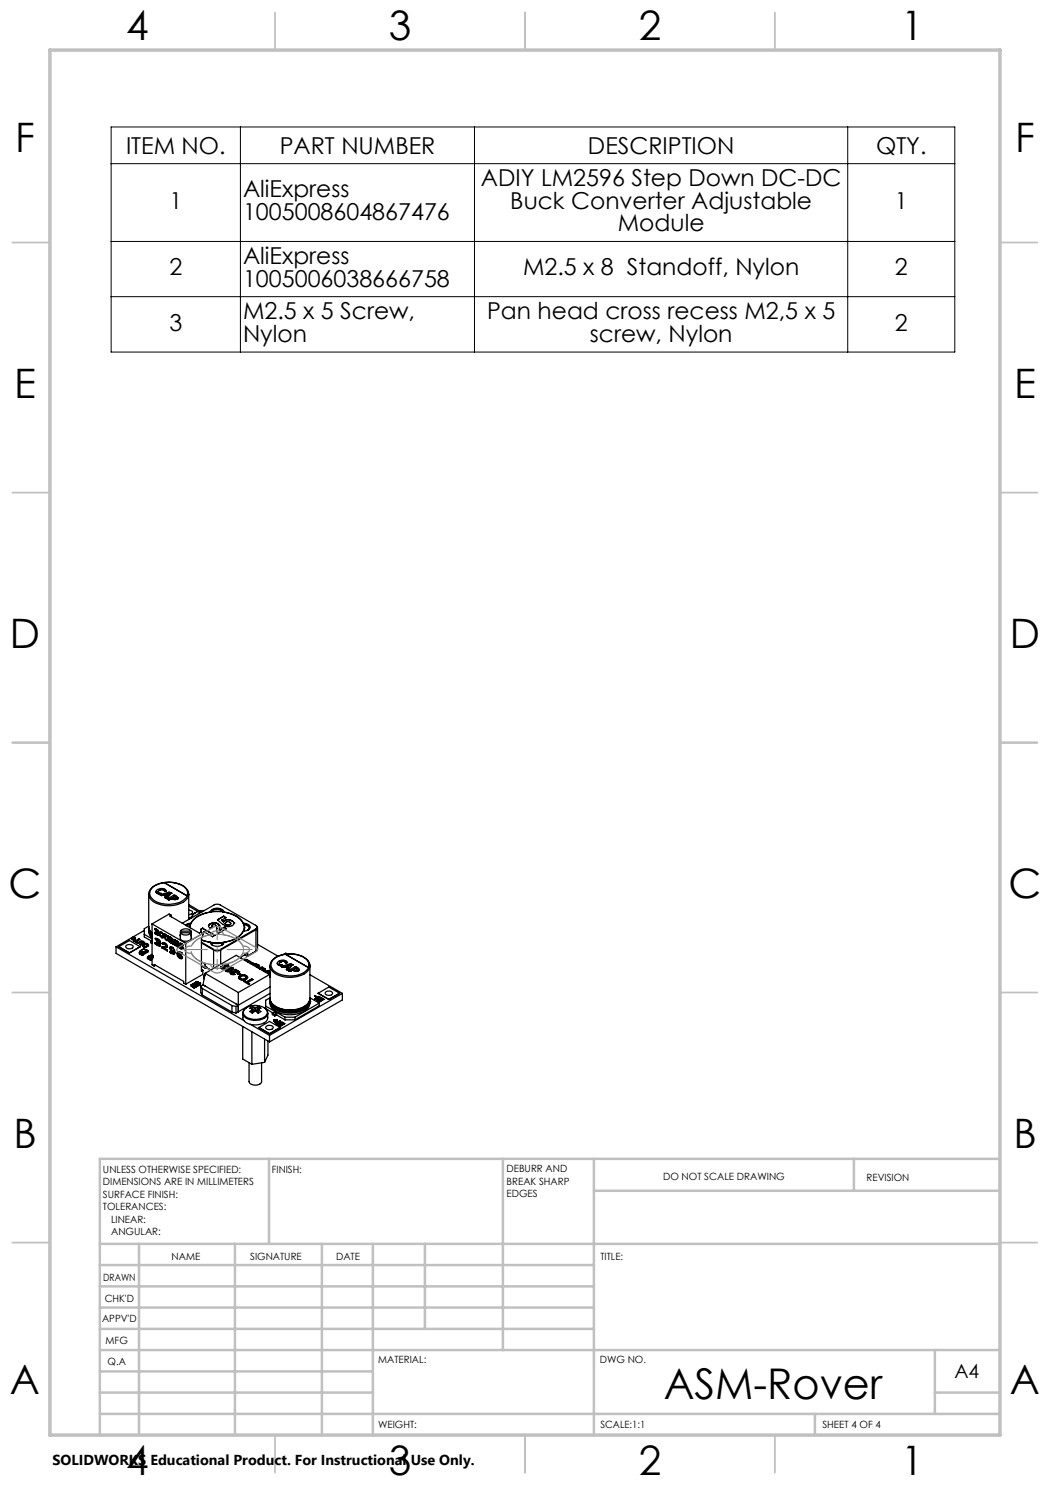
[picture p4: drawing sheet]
<svg xmlns="http://www.w3.org/2000/svg" width="210mm" height="297mm" viewBox="0 0 210 297" stroke-linecap="round" stroke-linejoin="round" font-family="sans-serif">
<g fill="none" stroke="#000" stroke-width=".25">
<path d="M29.7 178.8v6.7l.2 .5 .5 .6M30.6 177.3a5.7 5.7 0 0 1 6.6 .3 1.61 1.61 0 0 1-.3 2.7 5.9 5.9 0 0 1-6.6-.3 1.65 1.65 0 0 1 .3-2.7zM31.2 178.4l.3 .3M31.5 178.7l.6 .1M31.5 178.7h.1M31.5 178.7h.6M31.6 178.4l.6 .3M31.9 178.1l-.3 .3M31.9 178.1h.1M32 179h.1M32.1 179l.2 .1M32.1 179h.1"/>
<path d="M32.1 178.7v.1M32.2 178.7l-.1 .1M32.2 178.7h-.1M32.2 178.7h.1M32.3 179.1h.1M32.7 179h.1M32.7 179l-.4 .1M32.7 179l.5 .3-.2 .2M32.7 178l-.5-.1-.3 .2M32.7 178l.2 .3M32.7 178h.1M32.8 176.5a3.1 3.1 0 0 0-2.8 2 2.47 2.47 0 0 0 2.2 2.2 5.3 5.3 0 0 0 5.1-1.2l.1-.3"/>
<path d="M32.8 176.5a5 5 0 0 1 4.5 1.3l.2 .5-.1 .9M32.8 176.5h.1M32.8 176.5l4.6 2.7M32.9 178.3h.1M33 179.5h.1M33 179.5l.2 .1M33.1 178.2l-.2 .1M33.1 178.2l.1-.1a1.31 1.31 0 0 0-2 .2M33.1 178.2h.1M33.2 178.1l-.1 .1M33.2 179.6h.2M33.2 179.6h.1"/>
<path d="M33.4 179.6h.1M33.5 179.8l.1 .1M33.5 179.8l1.4-.8 .7 .5-.2 .3M33.6 179.9h.2M33.6 179.9h.1M33.8 178.7l-.8 .2M33.8 179.9h.1M33.8 178.6h.1M33.8 178.6l-.8 .3M33.8 178.6l-.4 .5-.4-.2M33.8 178.6v.1M34.2 178.7l-.4-.3-1.8 .5 .1 .1"/>
<path d="M34.2 178.7h.1M34.2 178.7l-.8 .9M34.2 178.6h.1M34.2 178.6v.1M34.3 179.7l-.5 .2M34.3 179.7l.1 .1M34.4 179.8l.4 .1 .6-.1M34.4 179.7v.1M34.9 179.3l-.4 .3 .4 .1 .3-.2M34.9 179.3h.1M34.9 179.3h.2M35.1 179.3l.1 .2"/>
<path d="M35.1 179.3h.1M35.4 179.8h.1M35.6 179.6l-.2 .2M37.4 179.2h.1M37.5 178.6l-.1 .6M37.7 178.8v5.1M23.2 189.4v1.3l30.7 17.7M23.2 189.4l25.6 14.7M23.8 189.4l2.1 1.2M23.8 189.3l2.1 1.3M23.8 189.3l2.1-1.2 2.1 1.2M23.8 189.3v.1"/>
<path d="M25.2 189.1a.87 .87 0 0 1 1.4 .3 .87 .87 0 0 1-1.4-.2zM25.9 190.6h.1M26.4 187.6l.2 .1M26.4 187.8l.1 .1M26.4 187.5l.2 .1-.2 .2M26.4 187.5h.7M26.4 187.5v.1M26.4 187.8h.1M26.5 187.9h.1M26.7 188.1l.6 .4M26.7 187.7l-.2 .2M26.7 187.7l.3 .2"/>
<path d="M27.1 187.8l-.1 .1M27.1 187.6l-.2 .1 .2 .1M27.1 187.5v.1M27.1 187.8h.1M27.2 188.3l.3 .1M27.3 188.5h.1M27.4 188.6l.5-.3a.52 .52 0 0 1 .9 .3l-.2 .1M27.4 188.6l.2 .1M27.5 188.4l-.2 .1M27.6 188.7h.1M27.9 190.5l.1 .1M27.9 190.5v.2l.1 .1"/>
<path d="M27.9 187.9l-.1-.1-.7 .4-.4-.1M27.9 187.9l-.6 .4M27.9 187.9l-.7 .4M28 188.9l.1 .1M28 188.9h.1M28 190.4h.1M28 190.4l-.1 .1M28 190.4l.6 .3M28 189.4l-2.1 1.2M28 189.3l-2.1 1.3M28 189.3v.1M28 190.6h.3v.1"/>
<path d="M28 190.8h.3M28 190.2h.1M28 190.2v.2M28 190.6v.2M28 190.2l.6 .4M28.1 188.4l-.5 .3M28.1 188.4h.1M28.1 190.1l-.1 .1M28.1 190.1h.1M28.1 190.1l.5 .3M28.3 190.7l.1 .1M28.3 190.7v.3l.1 .1"/>
<path d="M28.4 190.8v.3M28.5 189.1l.1 .2M28.5 188.4h-.4M28.5 188.4l.1 .1M28.5 188.3v.2M28.5 188.3l-.4 .1M28.5 188.3v.1M28.5 188.5l-.5 .4M28.6 190.6h.1M28.6 190.7h.1M28.6 190.7l-.2 .1M28.6 188.7h.1"/>
<path d="M28.6 190.6v.4M28.6 191l-.2 .1M28.6 188.7l-.5 .3M28.6 190.6v.1M28.6 190.4v.2M28.6 190.4l.1 .1M28.6 189.3l.3 .1M28.6 189.3l-.1-.2a.64 .64 0 0 1 .6-.4 .64 .64 0 0 1 .6 .4l-.2 .2M28.6 189.3h.1M28.7 190.5l-.1 .1M28.8 189.8h.1M28.8 189.8l-.7 .3"/>
<path d="M28.8 188.6l-.2 .1M28.8 189.8l.6 .3M28.8 188.5v.1M28.9 189.4h.3M28.9 188.9l-.2 .2M28.9 186.9l1.5 .9M28.9 188.9h.1M28.9 189.4h.1M28.9 186.1l-5.7 3.3M29.2 189.4h.1M29.3 190.1h.1M29.3 190.1l-.6 .4"/>
<path d="M29.3 190.1l-.7 .3M29.4 190.1h.1M29.4 188.8l-.5 .1M29.4 188.8l.1 .1a.42 .42 0 0 1-.4 .4 .42 .42 0 0 1-.4-.2l.2-.2M29.4 188.9h-.5M29.4 188.9l.1 .1M29.4 190.1v.1M29.4 188.8v.1M29.4 190.1l.2 .1M29.4 190.1v.2l-.8 .4M29.4 190.2h.1M29.4 190.2l-.8 .5"/>
<path d="M29.4 190.2v.3M29.4 190.5l-.8 .5M29.5 191.4h.1M29.5 191.7h.1M29.5 189.3l-.3 .1M29.5 189.3h.1M29.5 191.4v.3M29.5 191.7l.6 .3M29.5 191.4l.6 .4M29.6 190.2h-.2M29.6 190.2v.2l-.2 .1M29.7 189l-.2 .3"/>
<path d="M29.7 185.3l.2 .7 .5 .7M29.7 186l.2 .7 .5 .6M29.7 185.2l-.8 .5v1.7l1.4 .8M29.8 185.7a1.79 1.79 0 0 0 .6 1.9M29.8 191.2h.1M29.8 191.2l-.3 .2M29.8 191.2l.6 .4M29.9 186.1l.5 .9M30.1 191.2h.1M30.1 186.3l.3 .5M30.1 191.2l.3 .2M30.1 192h.1"/>
<path d="M30.1 191.7v.1M30.1 192l.3-.2-.3 .2M30.1 191.8h.1M30.1 191.8v.2M30.2 191.2h.1M30.2 188.3v.3l.2 .1M30.2 188.3l.2 .2M30.2 191.1h.1M30.2 191.2l.2 .1M30.2 191.1l-.1 .1M30.3 191.1h.1M30.3 191.2h.1"/>
<path d="M30.3 191.1v.1M30.3 191.1l-.1 .1M30.3 191.2h-.1M30.3 191h.1M30.3 191.3h.1M30.3 191l-.5 .2M30.4 191.2h-.1M30.4 191.2h.1M30.4 191.4h.1M30.4 191.1h.1M30.4 191.2v.1M30.4 191.1v.1"/>
<path d="M30.4 191.3h.1M30.4 191.6h.1M30.4 191.1h-.2M30.4 191.6l-.3 .1M30.4 188.2l-.2 .1M30.4 184.8l6.7 3.9M30.4 184.8v8.2l.4 .2M30.4 191.6l-.3 .2M30.8 193.2v-.3l5.9 3.4v.3l.4 .2M30.9 186.6l.1 .2M30.9 185.7l.8 .5v.3M30.9 185.7l.1 .2"/>
<path d="M31 188.6v.2M31 186.6h-.1M31 185.7h-.1M31 187.7a.76 .76 0 0 1 1 .9h-.1M31 187.7l.2 .2M31 188.8l.5 .3M31 187.7h.2l.1 .2M31 186.8l.5 .2M31 185.9h.1M31.1 186.6h-.2M31.1 186.6l.1 .1M31.1 185.9v.7"/>
<path d="M31.1 188.6h-.1M31.1 188.6l.6 .4 .2-.1M31.1 185.7l.1 .1M31.1 193l-.3 .2M31.2 188.6v.1M31.2 188.7l.4 .3M31.2 187.9v.1M31.2 185.8h.1M31.2 186.7l.4 .3M31.2 185.8l-.2 .1M31.2 186.7l-.2 .1M31.2 188.7l-.2 .1"/>
<path d="M31.2 186.2l.3 .2M31.2 186.7l.4 .2M31.2 186l.2-.1 .2 .2zM31.2 185.8v.9M31.2 186.5l-.1 .1M31.2 185.8l-.1 .1M31.3 187.9l-.1 .1M31.3 187.9l.2 .1M31.3 187.9h.1M31.3 187.9h-.1M31.4 188.3l.1 .2M31.4 187.9h.1"/>
<path d="M31.4 187.9l-.2 .1M31.4 187.9h.3M31.4 187.9h-.1M31.4 186.1l.2 .2M31.4 186.5l.2 .3M31.4 188.2v.1M31.5 188.3h.3M31.5 188.3h-.1M31.5 188.5l.1 .1M31.5 187l.2 .1M31.5 188.3l.1 .1M31.5 188l.3 .3"/>
<path d="M31.6 186.3l-.1 .1M31.6 186.3h.1l-.1 .1M31.6 186.4h-.4l.2 .1M31.6 186.4l.1 .1M31.6 186.4l-.2 .1M31.6 189l.5 .2M31.6 188.4l.2 .1M31.6 189l-.1 .1M31.6 188.4l-.1 .1M31.6 188.6l.3 .3M31.6 187h.2M31.6 186.8v.1"/>
<path d="M31.6 187h-.1M31.7 186.5v.6M31.7 187.9l.3 .3M31.7 187.9l-.2 .1M31.7 187.1h.1M31.8 186.8l-.2 .1M31.8 188.5l.1 .1M31.8 186.8h-.2M31.8 188.5l-.2 .1M31.9 186.7v-.2a.66 .66 0 0 1 .8 .3 .66 .66 0 0 1-.1 .8l-.3-.1M31.9 186.7l.2 .6M31.9 188.6l.2 .5-.1 .1-.5-.1"/>
<path d="M32 188.2l-.3 .1M32 188.7v.1M32 188.2l-.2 .1M32 188.8v.1M32 188.9l-.2 .1M32 188.8l-.1 .1M32 188.5l-.1 .1M32 186.7l.1 .1M32 186.7h-.1M32.1 187.3l.2 .2M32.1 186.8l.2 .6M32.1 186.4l-.1 .3"/>
<path d="M32.2 187.1l-.1 .2M32.3 186.5h.2l-.2 .1M32.3 186.5l-.2 .1M32.3 186.6l-.2 .1v.1M32.3 186.6l.3 .5M32.3 187.4l.2 .1M32.4 189.6l1.1 .6-.1-.3-.7-.3M32.4 188.7a.66 .66 0 0 1 .8 0 .66 .66 0 0 1 .2 .8h-.2M32.4 188.7l.2 .1M32.5 187.5h.2M32.5 187.5h-.2M32.5 189.5l1 .5"/>
<path d="M32.5 189.3v.2M32.5 189.5l-.1 .1M32.6 188.6l.1 .2M32.6 188.6l-.2 .1M32.6 188.5v.1M32.6 187.1h.2l-.3 .3M32.6 187.1v.3h-.3M32.7 188.8h-.1M32.7 188.8h.2M32.8 186.8l.5 .3M32.8 186.8l.1 .2M32.9 188.7h.2"/>
<path d="M32.9 188.7l-.3 .1M32.9 188.7l-.2 .1M32.9 186.8h-.1M32.9 188.8l.3 .4M32.9 187.5l.1 .3 .3 .3M32.9 187v.5M33 186.9h.1M33.1 187.4v.2M33.1 188.7l.3 .4M33.1 188.7l-.2 .1M33.1 186.9v.5M33.1 187.4l-.2 .1"/>
<path d="M33.1 186.9l-.2 .1M33.1 187.1v.6l.2 .2h.2M33.1 187.1h.1M33.2 189.2l-.8 .2v.2M33.2 189.5l-.5 .1M33.3 187.1h-.1M33.3 187l-.2 .1M33.3 187.1l.4 .2v.1h.1M33.3 187.1l.1 .2M33.3 187.9l.1 .1M33.4 189.1l-.2 .1M33.4 189.4l-.7 .2"/>
<path d="M33.4 187.1h-.1M33.4 188l.3 .1M33.4 187.3h.1M33.4 189.4l-.2 .1M33.4 188l-.1 .1M33.5 187.8v.1M33.5 187.8h.1M33.5 187.1l.1 .1M33.5 187.3v.5M33.6 187.2l.1 .1M33.6 187.2l-.2 .1M33.6 187.8l-.2 .1"/>
<path d="M33.6 187.8l-.1 .1M33.7 187.3l-.1 .8h-.3M33.7 187.3h-.2M33.8 187.4l.7 .4 .1 .3-.1 .2M33.8 187.4l.1 .2M33.8 188.3l.1 .2M33.9 187.4h-.1M33.9 188.2l-.1 .1M33.9 187.6h.1M33.9 187.6v.7M33.9 188.5l.3 .1M34 190.4l.6 .2 .1-.2"/>
<path d="M34 190.4v.1M34 189.6l.1 .4 .3 .4M34 188.2l.1 .1M34 187.4l.1 .1M34 190.5l.3 .2M34 189.4a.95 .95 0 0 1 .9 1.3l-.2 .1M34 189.4v.2M34 190.3v.1M34.1 187.5h.1M34.1 187.5v.8M34.1 188.3l.2 .2M34.1 187.5l-.2 .1"/>
<path d="M34.1 188.3l-.2 .2M34.1 188.3l.2 .2-.1 .1M34.1 188h.4M34.1 189.5l.1 .4 .4 .4M34.1 188.2h.2M34.1 189.4h-.1M34.1 190.4h.1M34.1 189.5l-.1 .1M34.1 190.4l.3 .2M34.1 190.4l-.1 .1M34.1 189.4v.1M34.3 188.2l.3 .6"/>
<path d="M34.3 190.7l.4 .1M34.3 183.1v.3M34.3 183.1l-.5-.3-3.4 2M34.3 183.1l-.3 .1 5.9 3.4 .2-.2 .5 .3M34.3 187.6l-.2 .1 .2 .1M34.3 187.8l.2 .2M34.3 188.5l-.1 .1M34.4 190.6l.5 .1-.2 .1M34.4 189.6h.2l-.1 .1M34.4 189.5l-.2 .1M34.4 190.6l-.1 .1M34.4 188.2l.1 .1"/>
<path d="M34.4 188.2l-.1-.1-.4 .2M34.4 188.2h-.1M34.4 190.4h.3M34.4 187.7l-.1 .1M34.5 188.3l.2 .4M34.5 189.7l.2 .4M34.5 189.7l-.1-.1a.3 .3 0 0 0-.1 .5 .3 .3 0 0 0 .4 0M34.6 190.3l.3 .1M34.6 188.8l.1 .1M34.6 190.3l-.2 .1M34.6 188l-.2 .1M34.6 188.2l-.1 .1"/>
<path d="M34.6 187.9l-.1 .1M34.7 188.7l.1 .1M34.7 187.9l.3 .1 .5 1M34.7 187.9l.2 .2M34.7 190.1l.2-.1-.3 .2M34.7 188.7l-.1 .1M34.7 188.8v.1M34.8 188.8l-.1 .1M34.8 188.8l.1 .2M34.8 187.9h-.1M34.9 190.4l-.2 .1M34.9 188.1h.1"/>
<path d="M34.9 188.8h-.1M34.9 190.4l-.1 .1M34.9 189l.2 .1M34.9 188.1v.7M34.9 190.4h-.2M34.9 188.8l.1 .1-.1 .1M34.9 188h.1M35 188h.1M35 188l-.1 .1M35 188v.9l.2 .1M35 188.7l-.1 .1M35.1 188.9l.1 .2h-.1"/>
<path d="M35.1 188.3h-.1l.5 1M35.2 189.1h-.1M35.3 188.2l.3 .1M35.3 188.2l.1 .2M35.3 188.2h.1M35.4 190.7l.1 .5 .4 .5M35.4 188.4l.1 .1M35.5 188.2v.1M35.5 188.5v.5M35.5 188.9l.1 .3M35.5 190.6l.2 .6M35.5 188.3h.1"/>
<path d="M35.5 188.3l-.1 .1M35.5 190.6l-.1 .1M35.6 188.5h.1zM35.6 188.3l.1 .2M35.6 189.2h.1M35.6 188.3v1.1l-.1-.1M35.6 188.3l-.1 .2M35.6 188.9l-.1 .1M35.6 189.2l-.1 .1M35.6 190.4l-.1 .2M35.7 191.2l.4 .4M35.7 190.6l.5 .1"/>
<path d="M35.7 190.6l-.1 .1a.76 .76 0 0 1 .7 1.1l-.4-.1M35.7 190.6l.4-.1 .3 .1M35.8 189.3l.1-.1 .3 .4M35.8 189.4l.1 .2M35.8 189.3v.1M35.9 188.8l.1-.2 .4 .3M35.9 188.8l.3 .5M35.9 191h.2M35.9 190.9l-.2 .1M35.9 189.6h.1M35.9 191l.3 .4M35.9 191l-.2 .1 .1 .2 .3 .2 .1-.1"/>
<path d="M35.9 189.2l-.1 .1M36 189.6l.2 .2M36 189.3l.1 .2M36 189.3h.1M36 189.3l-.2 .1M36 188.7l.1 .2 .1-.2M36 188.6v.1M36 188.7l-.1 .1M36.1 187v.6a1.3 1.3 0 0 0 2.1 0v-.6M36.1 189.5l-.1 .1M36.1 189.5l-.2 .1M36.1 186.5h2.1a1.44 1.44 0 0 1-2.1 0z"/>
<path d="M36.1 186.2v1v-.4M36.1 186.2a1.44 1.44 0 0 1 2.1 0M36.1 191.6l.3 .1M36.1 191l.2 .3M36.1 186.2h2.1M36.1 191.6l-.2 .1M36.1 191h-.2M36.2 189.3l.1 .1M36.2 190.7l.1 .1M36.2 188.8h.2l-.2 .1M36.2 188.9l-.1-.1v.3a.56 .56 0 0 1 .4 .7h-.3M36.2 188.9l.2 .2"/>
<path d="M36.2 189.6h.2M36.2 189.6l.2 .1M36.3 189.4l.1 .2M36.3 191.3v.1M36.3 191.4l-.1 .1M36.3 189.2l-.1 .1M36.3 191.3l-.1 .1M36.4 189.1v.1M36.4 190.6v.1M36.4 190.6l-.2-.1a.49 .49 0 0 0-.8 0v.2M36.4 189.7l.2 .1M36.4 189.7l-.2 .1"/>
<path d="M36.4 190.6l-.2 .1M36.4 184.6l6.4-3.6a1.23 1.23 0 0 1 1.3 0l7 4.1M36.4 189.2l.1 .1M36.4 190.7l-.1 .1M36.4 188.9l.1 .1M36.4 189.4h-.1M36.5 188.8v.5M36.5 188.8l-.1 .1M36.5 189l-.1 .2M36.5 189l-.1 .1M36.5 189.5l-.1 .1M36.5 189.2v.1"/>
<path d="M36.6 189.5l-.2 .1M37.1 185l.5-.3h.6a4.9 4.9 0 0 1 3.9-2.3 1.54 1.54 0 0 1 2.7 0 4.9 4.9 0 0 1 3.8 2.3 1.12 1.12 0 0 1 1.4 .8l-.3 .5-1.1 .2a5 5 0 0 1-3.8 2.3 1.51 1.51 0 0 1-2.7 0l-1.8-.5a7.9 7.9 0 0 0 7.9-1.1 2.12 2.12 0 0 0-.6-3.4 7.9 7.9 0 0 0-8.7 .3l-.7 .8-.2 1M37.1 188.7v8.1M37.2 185.1l.9-.3-.2 .7M37.7 182a.47 .47 0 0 1 .6 .2 .47 .47 0 0 1 0 .6l-.6 .1M37.7 181l2.2 1.2M37.7 183.7h.1M37.7 181.3l1.9 1M37.8 183.7h.1M38 185l-.7 .2M38.2 186.2v1v-.4M38.3 197h.1"/>
<path d="M38.3 197.2h.1M38.3 197.2l.5 .4M38.3 197v.2M38.3 197l.5 .3M38.3 197l.6 .3M38.3 183.4l-.5 .3M38.6 196.8h.1M38.6 196.8l-.3 .2M38.6 196.8l.6 .3M38.8 196.8h.1M38.8 197.6h.1M38.8 196.7v.1"/>
<path d="M38.8 197.3h.1M38.8 196.7h.1M38.8 197.3v.3M38.8 196.8l.4 .2M38.8 196.7l.4 .3M38.9 197.3h-.1M38.9 197.3h.1M38.9 197.6h.1M38.9 197.3v.3M39 182.6l-.4 .3-.3 .7M39 196.7h.1M39 196.7l.3 .2"/>
<path d="M39 196.7h-.2M39 182.6l-.5 .5-.1 .4M39.1 196.8h.1M39.1 196.7h.1M39.1 196.7h-.1M39.1 196.5h.1M39.1 196.5l-.5 .3M39.1 196.5l.6 .3M39.1 196.7v.1M39.2 197.1h.1M39.2 197h.1M39.2 196.8h.1"/>
<path d="M39.2 196.8h-.1M39.2 196.7h-.2M39.2 196.7h.1M39.2 196.7h-.1M39.2 197.1l-.3 .2M39.2 197.4h.1M39.2 197.4l-.3 .2M39.2 197.1v.3M39.2 196.6l-.2 .1M39.2 196.6l.1 .1M39.2 196.6h.1M39.2 196.8h.2"/>
<path d="M39.2 196.9v.1M39.3 196.9h.1M39.3 196.7h.1M39.3 196.7l-.1 .1M39.3 196.9l-.1 .1M39.4 196.3h.1M39.4 196.8h.1M39.4 196.7l.1 .1M39.4 196.3l-.3 .2M39.4 196.3l.6 .3M39.5 196.8h.1M39.5 196.8h-.1"/>
<path d="M39.7 196.8h.1M39.7 196.8l-.5 .3M39.7 197.1h.1M39.7 197.1l-.5 .3M39.7 196.8v.3M40 196.6v.1M40 196.9v.1M40 196.7h.1M40 196.6h.1M40 196.9h.1M40 197l-.3 .1M40 196.6l-.3 .2"/>
<path d="M40 196.7l-.3 .1M40 196.7v.2M40 196.9l-.3 .2M40.1 197.2l.4 .5M40.1 197.2v1.3l.4 .5M40.2 182.4h.2M40.2 182.4l-.5 .3h.1M40.2 182.4l.1 .1M40.3 186.2l-.1 .3M40.3 193.2l.8 .5M40.3 192.4l.7 .4v.7M40.3 188.5l2.5 1.4"/>
<path d="M40.3 188.6l2.4 1.4M40.3 193.9l.3 .2M40.3 193.1l.7 .4M40.5 197.7l5.9 3.4M40.5 199l5.9 3.4M40.5 197.7v1.3M40.5 185.7l-.4 .2 .2 .2M40.5 185.7h.1M40.5 185.7l2.5 1.4-.5 .3-1.8-1.1M40.5 185.7l2.5 1.4M40.6 186.7l-3.5 2M40.6 186.7v.7l-.3 .1v6.7l.3-.1"/>
<path d="M40.6 194.1v.8l-3.5 1.9M40.6 197l7.1 4M40.6 197l-.5 .2M40.7 186.4l-.2 .5M40.7 186.3h.1M40.8 195.1h.1M40.8 195.1v.1M40.8 195.1v.7M40.8 195.1l.2-.1-.1 .1M40.8 195.2h.1M40.9 182.1l-1.2 .2-.7 .3M40.9 195.1l-.1 .1"/>
<path d="M40.9 195.1v.1M41 193.5l.1 .2 .3-.1M41 194.7l6.7 3.8M41 194.7l-.4 2.3M41 194.7l6.2-3.6 6.7 3.8M41.1 193.4l1.1 .6zM41.2 193.5h.1M41.7 185.2l.3 .4 .5-.2M42.1 184.7l-.4 .4M42.1 184.7h.1M42.2 182.4a1.51 1.51 0 0 1 2.5 0M42.3 188.7l.2 .4"/>
<path d="M42.3 182.4a1.52 1.52 0 0 1 2.2 0M42.4 185.2l.1 .2M42.5 189.1l-.3-.5h2.5l-.4 .5M42.5 185.4l-.1-.2a.49 .49 0 0 1 .5-.3 .49 .49 0 0 1 .4 .6M42.7 190a1.5 1.5 0 0 0 1.4 0M42.7 190v3.7M42.8 189.9l.5 .1 .8-.1M42.8 189.9l-.1 .1M43.3 185.7h.1M43.3 185.5v.3M43.5 184.7l.4 .5M43.5 184.7a1.38 1.38 0 0 0-1.4 0"/>
<path d="M43.5 184.7h.1M43.9 185.4v.6M43.9 185.8v.2M43.9 185.2h.1M43.9 185.2v.1M43.9 186h.1M44.1 189.9v.1M44.1 190v2.9M44.2 193.3l-.1 .3 .2 .1h.7l-.2-.1M44.2 193.4l-.1 .1M44.2 193.3v.1M44.3 184l.4 .4"/>
<path d="M44.3 184h.1M44.4 193.6h.1M44.5 193.6h.3M44.5 193.6h.1M44.6 188.7l-.3 .4M44.7 183.3h.1M44.7 193.3h-.5M44.7 193.3l-.5 .1M44.7 183.3l.5 .2-.9 .5M44.7 183.3l-1.2 .7 1.1 .9 .4-.2M44.7 193.3h.1M44.8 193h.8"/>
<path d="M44.8 193l-.2 .1 .1 .2M44.8 193l-.2 .2M44.8 193h.1M44.8 193.6l.2 .2M44.8 193.6h.1M44.8 185.5l.5 .2-1.6 1-.3-.3-.1-.6M44.8 185.5h.1M44.8 185.5l-.9 .5M44.9 193.2v.2M44.9 184.1l.9-.2 .6 .2M44.9 184.1l-.2 .3M44.9 184.1l.9-.1 .6 .2"/>
<path d="M44.9 184.1h.1M44.9 193.3l.1 .1h-.4l-.1 .2M44.9 193.3a.23 .23 0 0 1 .3-.2 .23 .23 0 0 1 .2 .2h-.1M44.9 193.4h.1M44.9 193.3v.1M45 184.6a.6 .6 0 0 1 .7-.3 .6 .6 0 0 1 .4 .5l-.1 .1M45 184.7h.1M45.2 193.9l.3 .3M45.2 193.9l-.1 .2M45.2 193.9h.1M45.3 184.9l.4 .1 .3-.1M45.3 184.9h.1"/>
<path d="M45.4 194.1l.1 .1M45.4 193.2v.1M45.4 193.2h.1M45.5 194.2h.1M45.6 193l.1 .4-.1 .1-.3-.2M45.6 193l.2 .3M45.6 193h.1M45.7 193.6l-.1 .3 .4 .2M45.7 193.6l-.2 .2M45.7 193.6l.2-.1 .6 .1M45.7 193.6h.1M45.9 193.8v.2"/>
<path d="M45.9 193.9v.1M46 184.9h.1M46 194.1l-.5 .1M46 194.1l-.2 .1h-.3M46.2 194.4l-.1 .3 .3 .2h.6l-.2-.2M46.2 194.4l-.2 .3M46.2 194.4h.1M46.3 193.9l-.4 .1M46.3 193.9l.1-.1a.24 .24 0 0 0-.3-.2 .24 .24 0 0 0-.2 .3M46.3 193.9h-.4M46.3 193.9h.1M46.4 194.6v.2"/>
<path d="M46.4 193.8l-.1 .1M46.4 193.8h.1M46.4 184.1l.4 .5M46.4 184.2l.4 .4M46.4 194.8h.4M46.4 184.1v.1M46.4 194.7v.1M46.5 193.5l.2 .2a.99 .99 0 0 1-1.6 .4l.1-.2M46.5 193.5l-.8 .1M46.5 193.6l.2 .2M46.5 193.5v.1M46.6 194.3h.7"/>
<path d="M46.6 194.3l-.4 .1M46.6 194.3h.1M46.8 184.7a1.26 1.26 0 0 1-1.9 .5l.4-.3M46.8 184.6h.1M46.8 194.7h-.4M46.8 194.7v.1M46.8 194.8l.2 .1M47.1 193.9l.8 .5-1.3 .1-.2 .1v.1M47.1 193.9l-.3 .1 .5 .3M47.1 193.9l-.2 .2M47.1 193.9l.8 .5M47.1 193.9h.1"/>
<path d="M47.3 194.3h-.7M47.4 194.7l.3-.1 .5 .3-.3 .1zM47.7 194.6v.1M47.7 198.5v3.8M47.7 194.7l-.2 .1M47.7 194.7l.4 .2M48 195.2l-.3 .4M48 195.2a1.22 1.22 0 0 1 1.3 0M48 195.2h.1M48 195.5l.2 .3M48.2 195.8h.1M48.2 191.4l-.1 .2"/>
<path d="M48.3 191.4h.1M48.3 191.4l-.2 .1M48.8 185a.69 .69 0 0 1 .8 .2 .69 .69 0 0 1 0 .8M48.9 192l.4-.1 .8 .4M48.9 185.5v.1M48.9 196.2h.1M48.9 196.2l.4 .2M48.9 196.2l-.2 .1 1 .6 .2-.2-.4-.2M48.9 196.2l-.1 .1M48.9 192h.1M48.9 192l.7 .4M49 191l.5 .3"/>
<path d="M49 195.8l-.4 .1-.4-.1M49 195.7l.2-.2a.62 .62 0 0 0-.6-.3 .62 .62 0 0 0-.5 .5l.1 .1M49 195.7l-.8 .1M49 195.7v.1M49.2 195.4l-.2 .4M49.3 195.1a1.35 1.35 0 0 0-1.3 .1M49.3 195.1l.2 .2a.95 .95 0 0 1-1.5 .6l-.3-.4 .3-.3M49.3 195.2l.2 .3M49.3 195.1v.1M49.3 196.4h.1M49.5 191.2v-.6l-1.5 .9M49.5 196.5v.1"/>
<path d="M49.5 191.2v.1M49.5 196.6l.4 .2M49.6 186a.58 .58 0 0 0 .3-.6 .58 .58 0 0 0-.5-.5l-.6-.1 .1 .7-.1 .7M49.6 192.4a.4 .4 0 0 1 .7 .2M49.6 192.4h.1M50.1 192.7l.5-.1 .7 .4M50.1 192.7h.1M50.1 192.7l.7 .4M50.3 195.8l.3 .1M50.3 195.8l-1 .6M50.3 195.8l.3 .1-1.1 .6M50.3 195.8h.1"/>
<path d="M50.8 193.1a.4 .4 0 0 1 .7 .2M50.8 193.1h.1M51 192.8l.2-.1 .6 .3M51.1 185.1a.38 .38 0 0 1 .3 .3 .38 .38 0 0 1-.3 .4M51.1 185.1a.46 .46 0 0 1 .4 .4 .46 .46 0 0 1-.3 .4M51.1 185.8l-7 4.1M51.1 185.8l.1 .1M51.2 185.9l-7.1 4.1M51.2 185.9v4.3M51.2 190.2l-1.7 1M51.2 190.2l-1.7 1.1M51.3 193.4l.7 .4"/>
<path d="M51.3 193.4h.1M51.5 185.5v4.4l-.3 .3M51.5 188.9l4.1 2.3M51.8 193l-.3 .2M51.8 193v.3M51.8 193.3l-.5 .1M51.8 193.3l.7 .4M52 193.8a.44 .44 0 0 1 .7 .2M52 193.8h.1M52.2 193.5l.2-.1 .6 .3M52.5 194.1h.1M52.5 194.1l.7 .4"/>
<path d="M53 193.7l-.3 .2M53 193.7v.3M53 194l-.5 .1M53 194l.7 .4M53.2 194.5a.44 .44 0 0 1 .7 .2M53.2 194.5h.1M53.4 194.2l.2-.1 .4 .2M53.7 194.8h.1M53.7 194.8l.3 .1M53.9 194.9l-6.2 3.6M53.9 194.9l.1 .5M54 193.1a2.59 2.59 0 0 0 2.3 2.2 5.5 5.5 0 0 0 5.3-1.2 1.82 1.82 0 0 0-1-2.8 5.9 5.9 0 0 0-6 .6l-.4 .5-.2 .6v6.7"/>
<path d="M54 199.6a2.5 2.5 0 0 0 2.3 2.2M54 194.7l-.3 .1M54 199.7a2.59 2.59 0 0 0 2.3 2.1 5.2 5.2 0 0 0 5.5-1.4l.2-.7M54 199.6l-.9 .5v1.6l1.5 .9M54 197.4l-6.3 3.6M54 198.7l-6.3 3.6M54 194.5l-.1 .1M55.5 192.7l.2 .3M55.7 193l.7 .1M55.7 193h.1M55.9 192.7l.6 .3M56 192.5l.1-.1-.3 .3z"/>
<path d="M56.1 192.4h.1M56.3 193.3h.1M56.3 193.3l.1 .1M56.4 193.4h.2M56.4 193.4h.1M56.4 193.1h.1M56.5 193l-.1 .1M56.6 193.4h.1M56.9 193.3l.6 .3-.2 .2 .1 .2M56.9 193.3h.1M56.9 193.3l-.3 .1M57 192.3h-.5l-.4 .1"/>
<path d="M57 192.3l.1 .3M57 192.3h.1M57.1 190.8a3 3 0 0 0-2.9 2 2.03 2.03 0 0 0 1.9 2.1 5.1 5.1 0 0 0 5.5-1.1l.1-.3M57.1 190.8a4.6 4.6 0 0 1 4.6 1.6l.1 .6-.1 .5M57.1 190.8h.1M57.1 190.8l4.6 2.7M57.1 192.6h.1M57.2 193.2l.8-.2-.4 .5zM57.3 193.8h.1M57.3 192.5l-.2 .1M57.3 192.5h.1a1.15 1.15 0 0 0-1.9 .1M57.3 192.5h.1"/>
<path d="M57.4 190.8l-.3-.2-.4 .3M57.4 194h.2M57.4 194h.1M57.4 192.4l-.1 .1M57.6 194h.1M57.7 194.1h.1M57.7 194.1l.2 .1M57.9 194.2l.1 .1M57.9 194.2h.1M58 194.3h.1M58 193h.1M58 193l-.7 .2"/>
<path d="M58.5 193h.1M58.5 193l-.4-.2-1.8 .4 .1 .2M58.5 193l-.9 1M58.5 194l-.5 .3M58.5 194l.1 .1M58.5 194h.1M58.6 194.1l.5 .1 .6-.1M58.6 194.1a.95 .95 0 0 0 1.1 0M58.6 194.1h.1M59.2 193.6l-.5 .3 .4 .1 .3-.2M59.2 193.6h.1M59.2 193.6l.1 .1"/>
<path d="M59.3 193.7l.1 .1M59.3 193.7h.1M59.7 194.1l.1-.2v-.2l-.8-.3-1.3 .7 .2 .1M59.7 194.1h.1M61.7 193.5h.1M61.8 193h.1M61.8 193l-.1 .5M62 199.7a2.89 2.89 0 0 1-2.8 2.3M62 193.1v6.6M62 199.6l1.9 1M62 194.9l6.5 3.8M62.9 199.2l.4 .2"/>
<path d="M62.9 199.8l.2 .1M62.9 199.2h.1M62.9 199.8h.1M62.9 199.2l.2-.1 .3 .2M63.1 199.9l.5-.4-.2 .6M63.3 199.4h.1M63.4 199.3l-.1 .1M63.6 198.6l2.2 1.3M63.6 199.6l-.5 .3M63.6 198.6l2.2-1.2 2.1 1.2M64 199.4l-.3 .5 .6-.3 .2 .1M64 199.4l-.2-.1-.9 .5"/>
<path d="M64 199.4h.1M64.5 199.7l-.9 .5M64.5 199.7h.1M64.8 199.8l-.9 .6M64.8 199.8v.1M64.8 199.8h-.2l-.8 .5M65.2 198.3a.82 .82 0 0 1 1.3 .4 .92 .92 0 0 1-1.5 0zM65.8 199.9h.1M67.9 198.6l-2.1 1.3M68.5 198.7l-14.6 8.4M68.5 198.7v1.3l-14.6 8.4M46.4 201.1v1.3"/>
<path d="M46.4 202.4l.8 .2M46.4 201.1l.8 .2M47.2 201.3v1.3M47.7 201l-.5 .3M47.7 202.3l-.5 .3M48.5 205.3v6.5l1.9 1.1M48.6 202.6v.9a1.96 1.96 0 0 0 2.1 1.5 2.63 2.63 0 0 0 2.8-1.2l.1-1.2M48.6 202.6a1.94 1.94 0 0 0 2.1 1.5 2.72 2.72 0 0 0 2.8-1.2l.1-.2M48.9 201.9a3.2 3.2 0 0 1 4.4 .2 1.38 1.38 0 0 1-1.5 1.7 2.84 2.84 0 0 1-3.1-1.1v-.4zM49.2 201.6l-.5 .5-.1 .5M49.8 212.5v3.8a1.46 1.46 0 0 0 2.5 0v-3.8M50.1 204.9l3.8 2.2"/>
<path d="M50.4 206.4v6.5M50.4 201.9l-.4 .4 .5 .3M50.4 201.8v.1M50.4 201.9l.1 .7M50.4 201.8l.1 .8M50.5 202.6a.63 .63 0 0 1 .6-.4 .63 .63 0 0 1 .5 .4M50.5 201.4l.4 .1M50.5 201.4l-.5 .2 .4 .2M50.5 201.4l.3 .9M50.9 201.5h.3M50.9 201.5l.1 .7M51.2 201.5l-.1 .7"/>
<path d="M51.6 201.4l.6 .2-.5 .2M51.6 201.4l-.4 .1M51.6 201.4l-.3 .9M51.7 201.9l.5 .4-.6 .3M51.7 201.8v.1M51.7 201.9l-.1 .7M51.7 201.8l-.1 .8M51.8 205.5h.1M51.8 205.5l2.1 1.3M51.8 205.5l2.1-1.2 2.1 1.2M52.9 201.6l.4 .4 .3 .7M52.9 207.8v4.7"/>
<path d="M52.9 212.5l-2.5 .4M53.1 201.2l3.9 2.2M53.2 205.3a1 1 0 0 1 1.4 .2 .81 .81 0 0 1-.7 .4 .81 .81 0 0 1-.7-.5zM53.6 202.6v.1M53.6 208.2v2.8l-.7 1.5M53.9 207.1v1.3M54 200.3a2.52 2.52 0 0 0 2.3 2.1 5.6 5.6 0 0 0 5.3-1.1l.4-1M54 200a2.16 2.16 0 0 0 1.9 2.6 5.5 5.5 0 0 0 5.7-1l.3-.6 .1-.7M54.3 200.7a3.9 3.9 0 0 0 3.8 1.6 3.8 3.8 0 0 0 3.6-1.6M54.5 202.7l.3-.2 .5 .2M54.5 202.7l.5 .2M54.5 202.7v.2l.5 .3"/>
<path d="M54.8 204l.1 .1M54.8 204.3l.1 .1M54.8 204h.7M54.8 204l.2 .1-.2 .2M54.8 204.3h.1M54.9 204.3v.1M55 202.9v.3M55.1 204.3l-.2 .1M55.1 204.3l.2 .1M55.1 204.6l.1 .1M55.1 204.2v.1M55.1 204.2l-.2 .1"/>
<path d="M55.1 204.2l.2 .1M55.2 204.7l.6-.3-.2 .5M55.2 204.7h.1M55.3 202.7v.3M55.3 204.3v.1M55.3 203l1.7 1M55.3 202.7l-.3 .2M55.3 203l-.3 .2M55.5 201.5a5.9 5.9 0 0 0 4.7 .2M55.5 204.3l-.2 .1M55.5 204l-.2 .1M55.5 204l-.3 .1 .3 .2"/>
<path d="M55.5 204.3h-.2M55.6 204.9l.2 .2M55.6 204.9v.1M55.8 204.5l-.6 .2M55.8 205v.1M56 205.1l.1 .1M56 205.5l-2.1 1.3M56 205.5h.1M56.1 204.3l-.2 .4M56.1 204.3l-.1-.2-.9 .5M56.3 201.9l1.4 .2 1.4-.1M56.6 204.6l-.8 .5"/>
<path d="M56.6 204.5v.1M56.6 204.5l-.2-.1-.5 .3M56.9 204.7l-.8 .5M56.9 204.7l-.1-.1-.8 .5M56.9 204.7h.1M57 203.4v.6M57 204h2M57 203.4h2M59 203.4v.6M60.7 201.5h-.1M61.8 200.3a3 3 0 0 1-2.7 2 5.2 5.2 0 0 1-4.7-1.3l-.2-.6M61.9 200l.1 .4"/>
<path d="M62 200.3h.1M63.4 200.1l.2 .1M63.4 200.1h.1M63.6 200.2h.1M63.8 200.3l.1 .1M63.8 200.3h.1M63.9 200.6l-4.9 2.8M63.9 200.6v.6l-4.9 2.8M63.9 200.3v.1"/>
</g>
<path d="M35.4 189.7l7.4-4.3 .4-.1 .8 .1 7.2 4.1a.44 .44 0 0 1 .3 .4 .44 .44 0 0 1-.3 .5l-7.6 4.2-.8-.1-7.1-4.1a.44 .44 0 0 1-.3-.7zM37.1 189.6l.4-.3a1.24 1.24 0 0 0 1.3-.8l1.3-.9 2.1-.6a1.37 1.37 0 0 1 2.1-.6l.3 .3 .1 .3a4.8 4.8 0 0 1 3.9 2.2l.7 .1a.64 .64 0 0 1 .6 .7 .64 .64 0 0 1-.7 .6h-.6a4.7 4.7 0 0 1-3.9 2.3 1.37 1.37 0 0 1-2.1 .6l-.4-.3v-.3a4.8 4.8 0 0 1-3.9-2.3 .92 .92 0 0 1-1.3-1z" fill="none" stroke="#808080" stroke-width=".25"/>
<path d="M48.1 191.3a2.15 2.15 0 0 0-.8-3.5 7.8 7.8 0 0 0-8.4 .6 2.12 2.12 0 0 0 .6 3.5 7.7 7.7 0 0 0 8.6-.6" fill="none" stroke="#808080" stroke-width=".2" stroke-dasharray="15.2 1.3 1.3 1.3" stroke-dashoffset="3.9" stroke-linecap="butt"/>
<path d="M43.4 185.8v8.2" fill="none" stroke="#808080" stroke-width=".2" stroke-dasharray="15.2 1.3 1.3 1.3" stroke-dashoffset="13.1" stroke-linecap="butt"/>
<path d="M50.5 189.9h-14.1" fill="none" stroke="#808080" stroke-width=".2" stroke-dasharray="15.2 1.3 1.3 1.3" stroke-dashoffset="10.1" stroke-linecap="butt"/>
<path d="M22.2 25.4h168.8v45h-168.8zM22.2 32.7h168.8M48.1 25.4v45M94.9 25.4v45M169.5 25.4v45M22.2 48.3h168.8M22.2 59.3h168.8" fill="none" stroke="#000" stroke-width=".2"/>
<g fill="none" stroke="#c0c0c0" stroke-width=".35">
<path d="M55 2.5v7.5M105 2.5v7.5M155 2.5v7.5M2.5 48.5h7.5M200 48.5h7.5M2.5 98.5h7.5M200 98.5h7.5M2.5 148.5h7.5M200 148.5h7.5M2.5 198.5h7.5M200 198.5h7.5M2.5 248.5h7.5"/>
<path d="M200 248.5h7.5M55 287v7.5M105 287v7.5M155 287v7.5"/>
</g>
<g fill="none" stroke="#c0c0c0" stroke-width=".5">
<path d="M53.8 231.8v17M100.6 231.8v38.2M118.8 231.8v55.2M118.8 238.2h81.2M170.8 231.8v6.4M200 231.8h-180v55.2M20 248.8h180M20 257.3h98.8M20 253h98.8M27.8 248.8v38.2M47 248.8v38.2M64.4 248.8v38.2"/>
<path d="M74.6 248.8v38.2M85 248.8v17M20 265.8h98.8M20 261.5h98.8M20 278.5h54.6M20 274.3h54.6M20 270h180M187 278.5h13M187 270v12.8M20 282.8h180M163 282.8v4.2"/>
</g>
<path d="M10 10h190v277h-190z" fill="none" stroke="#c0c0c0" stroke-width=".7"/>
<text font-size="8.5" x="132.8" y="279.7">ASM-Rover</text>
<g font-size="8.1">
<text x="25.2" y="8">4</text>
<text x="77.7" y="8">3</text>
<text x="127.7" y="8">2</text>
<text x="180.2" y="8">1</text>
<text x="3" y="30.4">F</text>
<text x="203" y="30.4">F</text>
<text x="2.8" y="79.6">E</text>
<text x="202.8" y="79.6">E</text>
<text x="2" y="129.6">D</text>
<text x="202" y="129.6">D</text>
<text x="1.7" y="179.6">C</text>
<text x="201.7" y="179.6">C</text>
<text x="2.7" y="229.6">B</text>
<text x="202.7" y="229.6">B</text>
<text x="2" y="278.9">A</text>
<text x="202" y="278.9">A</text>
<text x="25.2" y="295">4</text>
<text x="77.7" y="295">3</text>
<text x="127.7" y="295">2</text>
<text x="180.2" y="295">1</text>
</g>
<g font-size="4.7">
<text x="25.2" y="30.7">ITEM NO.</text>
<text x="55.9" y="30.7">PART NUMBER</text>
<text x="117.6" y="30.7">DESCRIPTION</text>
<text x="175.2" y="30.7">QTY.</text>
<text x="33.9" y="41.7">1</text>
<text x="48.6" y="39.5">AliExpress</text>
<text x="96.2" y="37.2">ADIY LM2596 Step Down DC-DC</text>
<text x="102.1" y="41.7">Buck Converter Adjustable</text>
<text x="179" y="41.7">1</text>
<text x="48.6" y="44">1005008604867476</text>
<text x="123.6" y="46.3">Module</text>
<text x="48.6" y="52.8">AliExpress</text>
<text x="33.9" y="55.1">2</text>
<text x="48.6" y="57.3">1005006038666758</text>
<text x="104.6" y="55.1">M2.5 x 8 Standoff, Nylon</text>
<text x="179" y="55.1">2</text>
<text x="48.6" y="63.8">M2.5 x 5 Screw,</text>
<text x="97.4" y="63.8">Pan head cross recess M2,5 x 5</text>
<text x="33.9" y="66.1">3</text>
<text x="48.6" y="68.4">Nylon</text>
<text x="118" y="68.4">screw, Nylon</text>
<text x="179" y="66.1">2</text>
</g>
<text font-size="3.9" x="190.9" y="275.5">A4</text>
<text font-size="2.9" x="10.5" y="292.9">SOLIDWORKS Educational Product. For Instructional Use Only.</text>
<g font-size="2">
<text x="20.6" y="234.6">UNLESS OTHERWISE SPECIFIED:</text>
<text x="20.6" y="237.1">DIMENSIONS ARE IN MILLIMETERS</text>
<text x="20.6" y="239.6">SURFACE FINISH:</text>
<text x="54.4" y="234.6">FINISH:</text>
<text x="101.3" y="234.5">DEBURR AND</text>
<text x="101.3" y="237">BREAK SHARP</text>
<text x="101.3" y="239.5">EDGES</text>
<text x="132.6" y="236">DO NOT SCALE DRAWING</text>
<text x="173.3" y="236.2">REVISION</text>
<text x="20.6" y="242.1">TOLERANCES:</text>
<text x="22.2" y="244.6">LINEAR:</text>
<text x="22.2" y="247.1">ANGULAR:</text>
<text x="34.3" y="252">NAME</text>
<text x="50" y="251.9">SIGNATURE</text>
<text x="67.2" y="251.9">DATE</text>
<text x="120.1" y="251.9">TITLE:</text>
<text x="20.6" y="256.1">DRAWN</text>
<text x="20.9" y="260.3">CHK'D</text>
<text x="20.4" y="264.4">APPV'D</text>
<text x="21.1" y="268.8">MFG</text>
<text x="21.5" y="273">Q.A</text>
<text x="75.6" y="272.5">MATERIAL:</text>
<text x="120" y="272.5">DWG NO.</text>
<text x="75.6" y="285.5">WEIGHT:</text>
<text x="120.1" y="285.6">SCALE:1:1</text>
<text x="164.5" y="285.6">SHEET 4 OF 4</text>
</g>
</svg>
